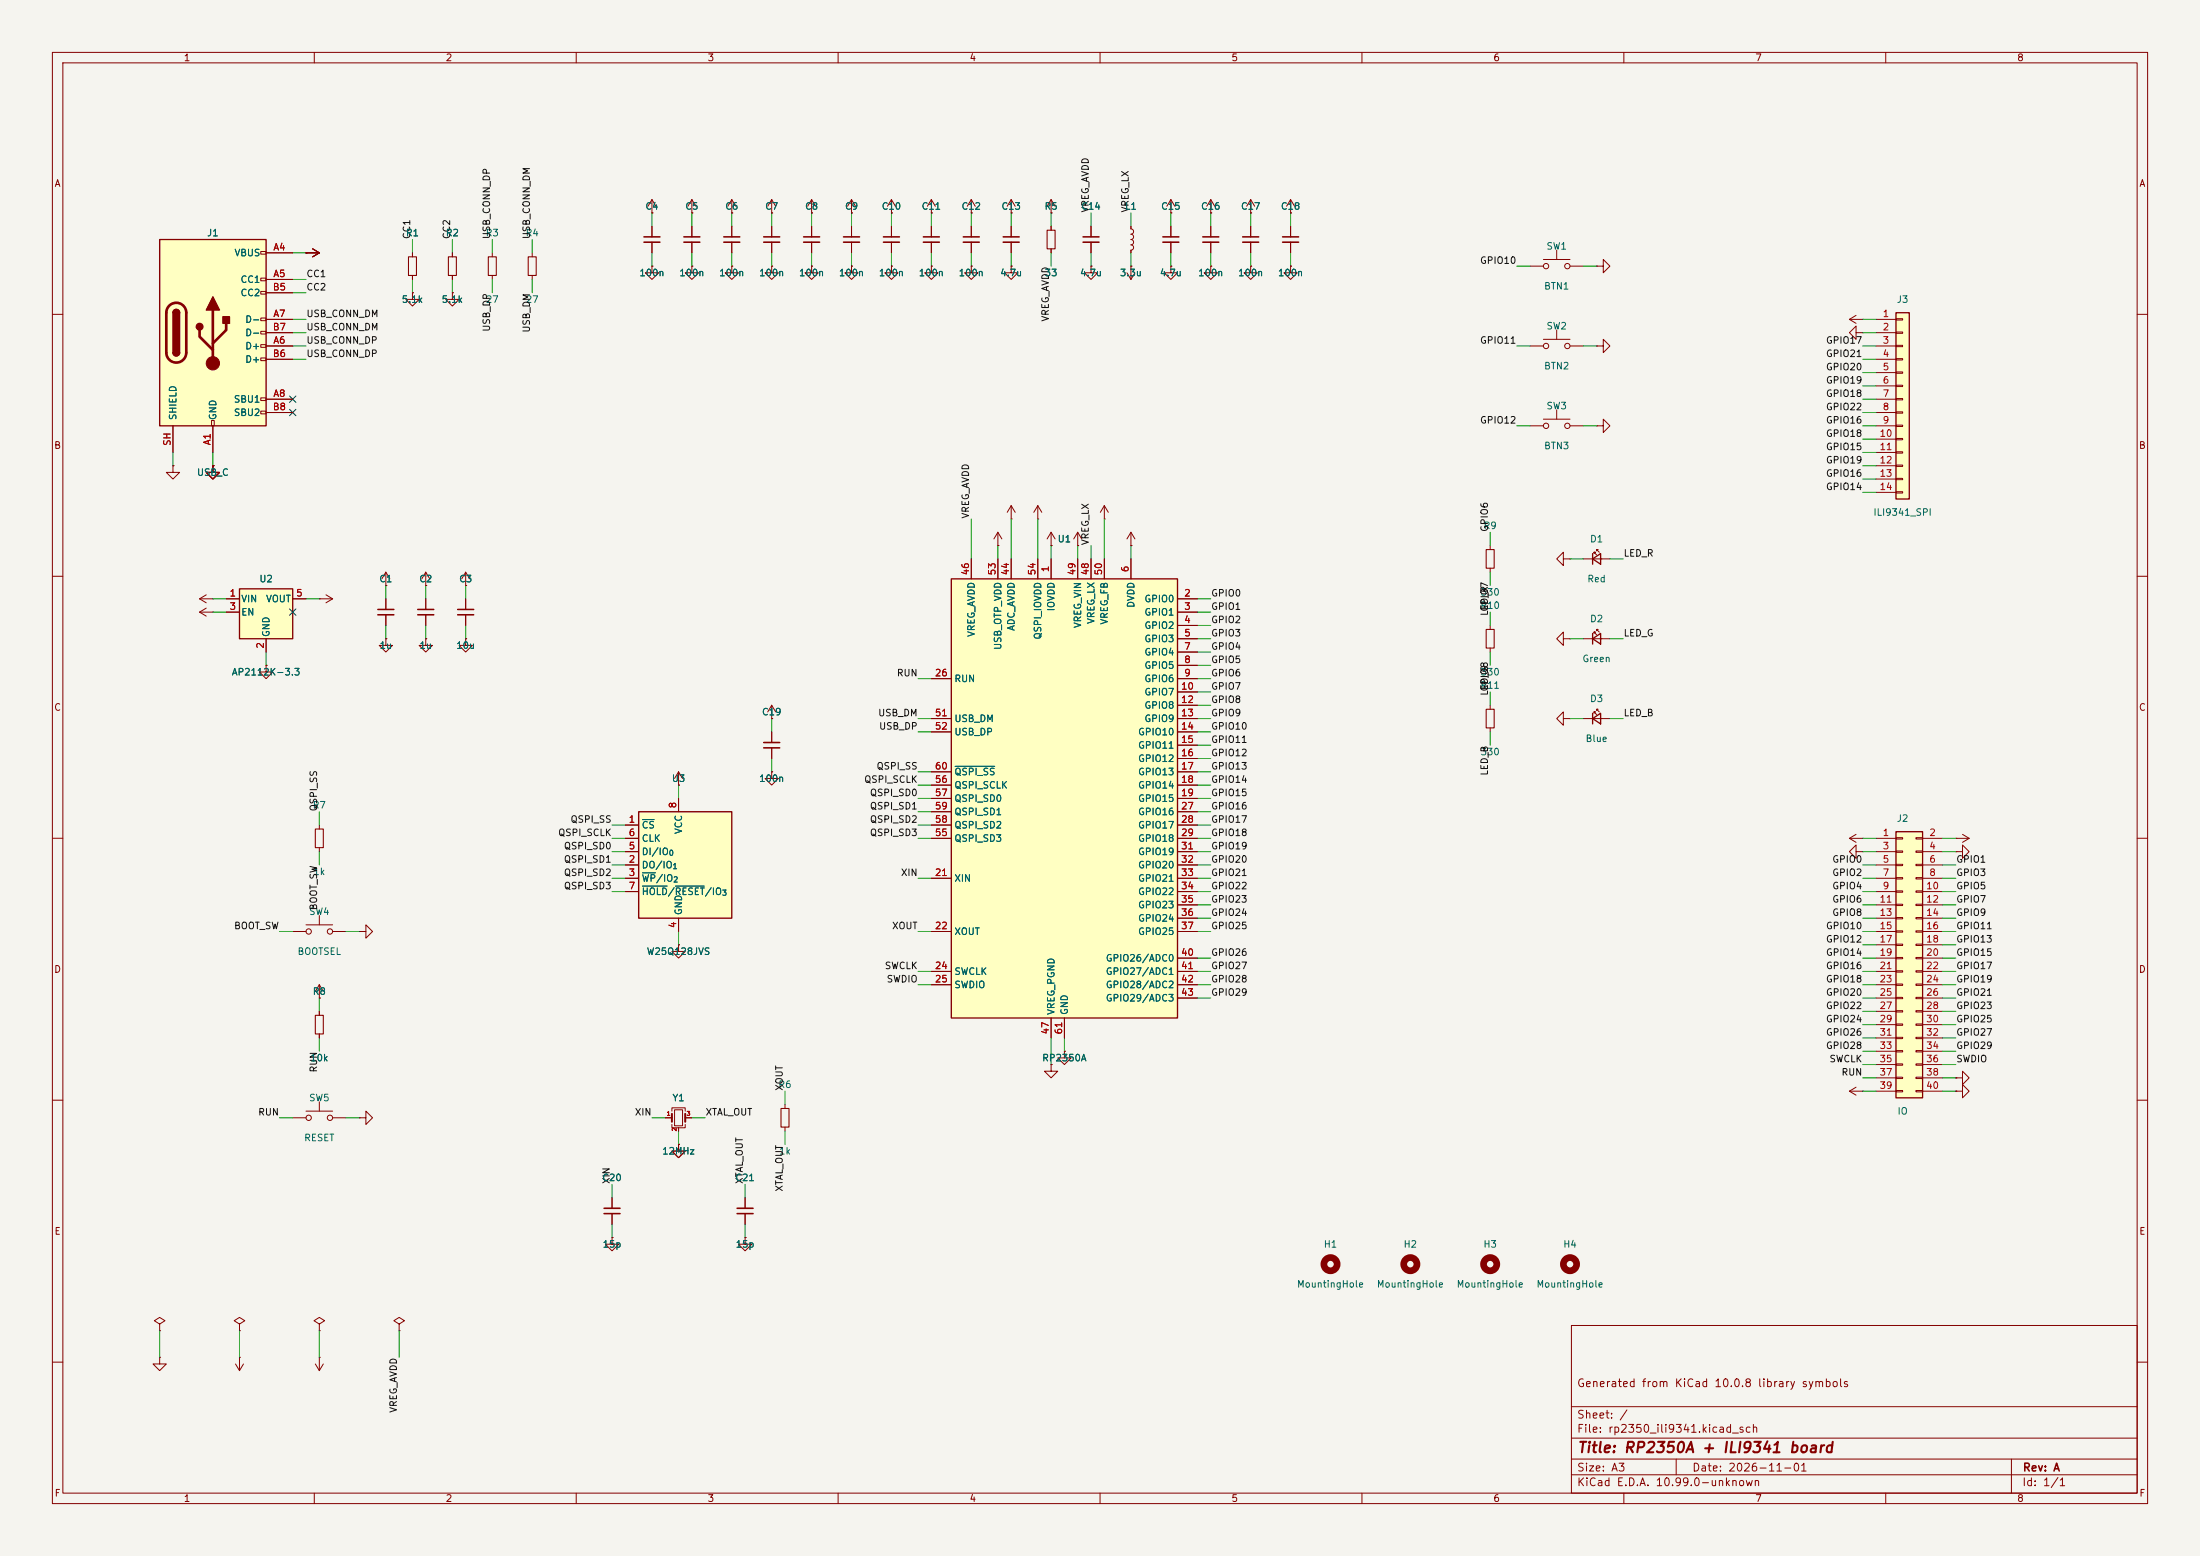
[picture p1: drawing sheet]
<svg xmlns="http://www.w3.org/2000/svg" width="420mm" height="297mm" viewBox="0 0 420 297" stroke-linecap="round" stroke-linejoin="round" font-family="sans-serif">
<path d="M0 0h420v297h-420z" fill="#f5f4ef" stroke="#f5f4ef" stroke-width=".19"/>
<g fill="none" stroke="#840000" stroke-width=".19">
<path d="M10 10h400v277h-400zM12 12h396v273h-396zM60 10v2M110 10v2M160 10v2M210 10v2M260 10v2M310 10v2M360 10v2M10 60h2M408 60h2M40.6 88.9v1.3h1.3l-1.3 1.2-1.2-1.2h1.2"/>
<path d="M40.6 88.9h.1M10 110h2M408 110h2M10 160h2M408 160h2M10 210h2M373.4 205.7h1.2v-1.2l1.3 1.2-1.3 1.3v-1.3M373.4 205.7h.1M373.4 208.3h1.2v-1.3l1.3 1.3-1.3 1.3v-1.3M373.4 208.3h.1M408 210h2M300 253h108v32h-108z"/>
<path d="M10 260h2M300 278.5h108M300 274.5h108M300 268.5h108M320 278.5v3M384 278.5v6.5M408 260h2M60 285v2M110 285v2M160 285v2M210 285v2M260 285v2"/>
<path d="M300 281.5h108M310 285v2M360 285v2"/>
</g>
<path d="M30.5 45.7h20.3v35.6h-20.3z" fill="#ffffc2"/>
<path d="M30.5 45.7h20.3v35.6h-20.3zM33 59.7a.64 .64 0 0 1 .7-.6 .64 .64 0 0 1 .6 .6M33 67.3a.64 .64 0 0 0 .7 .6 .64 .64 0 0 0 .6-.6" fill="none" stroke="#840000" stroke-width=".25"/>
<path d="M32.3 58.4a1.9 1.9 0 0 1 2.1-.5 1.9 1.9 0 0 1 1.2 1.8v7.6a1.91 1.91 0 0 1-1.9 1.9 1.91 1.91 0 0 1-2-1.9l.1-7.8 .1-.6zM40.6 59.2v10.1M38.1 63v1.3l2.5 2.5M43.2 61.7v1.3l-2.6 2.5" fill="none" stroke="#840000" stroke-width=".51"/>
<g fill="#840000" stroke="#840000" stroke-width=".25">
<path d="M33 59.7h1.3v7.6h-1.3z"/>
<path d="M33.2 59.2a.64 .64 0 0 1 .7-.1 .64 .64 0 0 1 .4 .6h-1.3z"/>
<path d="M33 67.3h1.3a.64 .64 0 0 1-.6 .6 .64 .64 0 0 1-.7-.6z"/>
<path d="M40.6 56.6l1.3 2.6h-2.5z"/>
<path d="M42.5 60.5h1.3v1.2h-1.3z"/>
<circle cx="38.1" cy="62.4" r=".63"/>
</g>
<g fill="none" stroke="#840000" stroke-width=".19">
<path d="M49.8 48h1v.5h-1zM49.8 53.1h1v.5h-1zM49.8 55.6h1v.5h-1zM50.8 48.3h5.1M50.8 53.3h5.1M50.8 55.9h5.1M58.4 48.3h.1M58.4 48.3h2.6M59.7 47.5l1.3 .8M61 48.3l-1.3 .7M78.7 55.9v1.3h1.3l-1.3 1.2-1.2-1.2h1.2M78.7 55.9h.1"/>
<path d="M78.7 48.3v.7M78.7 52.6v.7M177.8 50.8v1.3h1.3l-1.3 1.2-1.3-1.2h1.3M177.8 50.8h.1M215.9 43.2v.5l.4 .1 .1 .4-.1 .4-.4 .1 .4 .2 .1 .3-.1 .4-.4 .1 .4 .2 .1 .3-.1 .4-.4 .1 .4 .2 .1 .3-.1 .4-.4 .2v.5M223.5 50.8v1.3h1.3l-1.3 1.2-1.3-1.2h1.3M223.5 50.8h.1M49.8 60.7h1v.5h-1zM49.8 63.2h1v.6h-1zM49.8 65.8h1v.5h-1zM49.8 68.3h1v.5h-1zM49.8 75.9h1v.6h-1z"/>
<path d="M49.8 78.5h1v.5h-1zM50.8 66h5.1M50.8 61h5.1M50.8 76.2h5.1M50.8 68.6h5.1M50.8 63.5h5.1M50.8 78.7h5.1M33 88.9v1.3h1.3l-1.3 1.2-1.3-1.2h1.3M33 88.9h.1M33 81.3v5.1M40.4 80.3h.5v1h-.5zM40.6 88.9v1.3h1.3l-1.3 1.2-1.2-1.2h1.2"/>
<path d="M40.6 88.9h.1M40.6 81.3v5.1M38.1 114.3l1.3 .8M38.1 114.3h2.5M38.1 116.8l1.3 .8M38.1 116.8h2.5M39.4 113.5l-1.3 .8M39.4 116.1l-1.3 .7M40.6 114.3h.1M40.6 116.8h.1M73.7 111.8h.1M73.7 109.2l-.8 1.3"/>
<path d="M73.7 109.2l.7 1.3M73.7 109.2v2.6M73.7 114.3v2M73.7 117.3v2.1M81.3 111.8h.1M81.3 109.2l-.8 1.3M81.3 109.2l.7 1.3M81.3 109.2v2.6M81.3 114.3v2M81.3 117.3v2.1M73.7 121.9v1.3h1.2l-1.2 1.3-1.3-1.3h1.3M73.7 121.9h.1"/>
<path d="M81.3 121.9v1.3h1.2l-1.2 1.3-1.3-1.3h1.3M81.3 121.9h.1M61 157.5v.7M55.9 177.8h2.5M58.4 176.5h5.1M61 161.8v.8M61 174.8v1.7M63.5 177.8h2.5M68.6 177.8h1.2v-1.3l1.3 1.3-1.3 1.3v-1.3M68.6 177.8h.1M61 190.5h.1M61 188v2.5"/>
<path d="M61 193v.8M61 197.4v.7M61 188l-.8 1.2M61 188l.7 1.2M55.9 213.4h2.5M58.4 212.1h5.1M61 210.3v1.8M63.5 213.4h2.5M68.6 213.4h1.2v-1.3l1.3 1.3-1.3 1.2v-1.2M68.6 213.4h.1M30.5 252.7l1-.6-1-.6-1 .6 1 .6v1.3M30.5 254h.1"/>
<path d="M45.7 252.7l1-.6-1-.6-1 .6 1 .6v1.3M45.7 254h.1M61 259.1h.1M61 252.7l1-.6-1-.6-1.1 .6 1.1 .6v1.3M61 254h.1M61 259.1v2.5M76.2 252.7l1-.6-1-.6-1 .6 1 .6v1.3M76.2 254h.1M60.2 260.3l.8 1.3M61.7 260.3l-.7 1.3"/>
<circle cx="58.9" cy="177.8" r=".51"/>
<circle cx="63" cy="177.8" r=".51"/>
<circle cx="58.9" cy="213.4" r=".51"/>
<circle cx="63" cy="213.4" r=".51"/>
</g>
<circle cx="40.6" cy="69.3" r="1.27" fill="#840000" stroke="#840000" stroke-width=".19"/>
<path d="M72.1 116.3h3.1M72.1 117.3h3.1M79.8 116.3h3M79.8 117.3h3" fill="none" stroke="#840000" stroke-width=".3"/>
<path d="M78 49h1.5v3.6h-1.5zM60.2 158.2h1.5v3.6h-1.5zM60.2 193.8h1.5v3.6h-1.5z" fill="none" stroke="#840000" stroke-width=".2"/>
<path d="M45.7 112.4h10.2v9.5h-10.2z" fill="#ffffc2"/>
<path d="M45.7 112.4h10.2v9.5h-10.2z" fill="none" stroke="#840000" stroke-width=".25"/>
<path d="M43.2 114.3h2.5M43.2 116.8h2.5M55.9 114.3h2.5M50.8 121.9v2.6M142.2 228.6v2M142.2 231.6v2.1" fill="none" stroke="#840000" stroke-width=".19"/>
<path d="M140.7 230.6h3.1M140.7 231.6h3.1" fill="none" stroke="#840000" stroke-width=".3"/>
<path d="M121.9 154.9h17.8v20.4h-17.8z" fill="#ffffc2"/>
<path d="M121.9 154.9h17.8v20.4h-17.8z" fill="none" stroke="#840000" stroke-width=".25"/>
<g fill="none" stroke="#840000" stroke-width=".19">
<path d="M185.4 38.1v2.5M185.4 38.1l-.7 1.3M185.4 38.1l.8 1.3M193 38.1v2.5M193 38.1l-.7 1.3M193 38.1l.8 1.3M200.7 38.1v2.5M200.7 38.1l-.8 1.3M200.7 38.1l.7 1.3M223.5 38.1v2.5M223.5 38.1l-.7 1.3M223.5 38.1l.8 1.3"/>
<path d="M231.1 38.1v2.5M231.1 38.1l-.7 1.3M231.1 38.1l.8 1.3M238.8 38.1v2.5M238.8 38.1l-.8 1.3M238.8 38.1l.7 1.3M185.4 40.6h.1M185.4 50.8v1.3h1.3l-1.3 1.2-1.3-1.2h1.3M185.4 50.8h.1M185.4 43.2v2M185.4 46.2v2.1M193 50.8v1.3h1.3l-1.3 1.2-1.2-1.2h1.2"/>
<path d="M193 50.8h.1M193 40.6h.1M193 43.2v2M193 46.2v2.1M200.7 40.6h.1M200.7 43.2v.7M200.7 47.5v.8M208.3 50.8v1.3h1.2l-1.2 1.2-1.3-1.2h1.3M208.3 50.8h.1M208.3 43.2v2M208.3 46.2v2.1M215.1 52.1l.8 1.2"/>
<path d="M215.9 50.8h.1M215.9 50.8v2.5M216.7 52.1l-.8 1.2M223.5 40.6h.1M223.5 43.2v2M223.5 46.2v2.1M231.1 40.6h.1M231.1 50.8v1.3h1.3l-1.3 1.2-1.2-1.2h1.2M231.1 50.8h.1M231.1 43.2v2M231.1 46.2v2.1M238.8 50.8v1.3h1.2l-1.2 1.2-1.3-1.2h1.3"/>
<path d="M238.8 50.8h.1M238.8 40.6h.1M238.8 43.2v2M238.8 46.2v2.1M40.6 88.9v1.3h1.3l-1.3 1.2-1.2-1.2h1.2M40.6 88.9h.1M88.9 111.8h.1M88.9 109.2l-.8 1.3M88.9 109.2l.8 1.3M88.9 109.2v2.6M88.9 114.3v2M88.9 117.3v2.1"/>
<path d="M88.9 121.9v1.3h1.3l-1.3 1.3-1.3-1.3h1.3M88.9 121.9h.1M147.3 137.2h.1M147.3 134.6l-.7 1.3M147.3 134.6l.8 1.3M147.3 134.6v2.6M147.3 139.7v2M119.4 157.5h2.5M129.5 149.9h.1M129.5 147.3v2.6M129.5 152.4v2.5M129.5 147.3l-.7 1.3"/>
<path d="M129.5 147.3l.8 1.3M147.3 147.3v1.3h1.3l-1.3 1.3-1.3-1.3h1.3M147.3 147.3h.1M147.3 142.7v2.1M374.6 159.3l1.3 .7M119.4 165.1h2.5M119.4 167.6h2.5M119.4 162.6h2.5M119.4 160h2.5M119.4 170.2h2.5M129.5 175.3v2.5M373.4 162.6h1.2v-1.3l1.3 1.3-1.3 1.2v-1.2"/>
<path d="M373.4 162.6h.1M373.4 160h.1M373.4 160h2.5M375.9 160l-1.3 .8M129.5 180.3v1.3h1.3l-1.3 1.3-1.2-1.3h1.2M129.5 180.3h.1M353.1 208.3l1.2 .7M353.1 208.3h2.5M354.3 207.5l-1.2 .8M355.6 208.3h.1M116.8 236.2v1.3h1.3l-1.3 1.3-1.2-1.3h1.2M116.8 236.2h.1"/>
<path d="M116.8 228.6v2M116.8 231.6v2.1M30.5 259.1v1.2h1.2l-1.2 1.3-1.3-1.3h1.3M30.5 259.1h.1M45.7 259.1h.1M45.7 259.1v2.5M45 260.3l.7 1.3M46.5 260.3l-.8 1.3"/>
</g>
<path d="M122.7 156.4h2.2M122.7 166.6h2.4M122.7 169.1h4.7M128.9 169.1h5.5" fill="none" stroke="#006464" stroke-width=".19"/>
<g fill="none" stroke="#840000" stroke-width=".3">
<path d="M183.9 45.2h3M183.9 46.2h3M191.5 45.2h3.1M191.5 46.2h3.1M206.8 45.2h3M206.8 46.2h3M222 45.2h3M222 46.2h3M229.6 45.2h3.1M229.6 46.2h3.1M237.2 45.2h3.1M237.2 46.2h3.1"/>
<path d="M87.4 116.3h3M87.4 117.3h3M145.8 141.7h3M145.8 142.7h3M115.3 230.6h3.1M115.3 231.6h3.1"/>
</g>
<path d="M199.9 43.9h1.5v3.6h-1.5z" fill="none" stroke="#840000" stroke-width=".2"/>
<path d="M361.9 158.8h5.1v50.8h-5.1z" fill="#ffffc2"/>
<path d="M361.9 158.8h5.1v50.8h-5.1z" fill="none" stroke="#840000" stroke-width=".25"/>
<g fill="none" stroke="#840000" stroke-width=".19">
<path d="M124.5 38.1v2.5M124.5 38.1l-.8 1.3M124.5 38.1l.7 1.3M132.1 38.1v2.5M132.1 38.1l-.8 1.3M132.1 38.1l.7 1.3M139.7 38.1v2.5M139.7 38.1l-.8 1.3M139.7 38.1l.8 1.3M147.3 38.1v2.5M147.3 38.1l-.7 1.3M147.3 38.1l.8 1.3"/>
<path d="M154.9 38.1v2.5M154.9 38.1l-.7 1.3M154.9 38.1l.8 1.3M162.6 38.1v2.5M162.6 38.1l-.8 1.3M162.6 38.1l.7 1.3M170.2 38.1v2.5M170.2 38.1l-.8 1.3M170.2 38.1l.7 1.3M177.8 38.1v2.5M177.8 38.1l-.8 1.3M177.8 38.1l.8 1.3"/>
<path d="M246.4 38.1v2.5M246.4 38.1l-.8 1.3M246.4 38.1l.7 1.3M86.4 55.9v1.3h1.2l-1.2 1.2-1.3-1.2h1.3M86.4 55.9h.1M86.4 48.3v.7M86.4 52.6v.7M94 48.3v.7M94 52.6v.7M101.6 48.3v.7M101.6 52.6v.7M124.5 40.6h.1"/>
<path d="M124.5 50.8v1.3h1.2l-1.2 1.2-1.3-1.2h1.3M124.5 50.8h.1M124.5 43.2v2M124.5 46.2v2.1M132.1 50.8v1.3h1.2l-1.2 1.2-1.3-1.2h1.3M132.1 50.8h.1M132.1 40.6h.1M132.1 43.2v2M132.1 46.2v2.1M139.7 40.6h.1M139.7 50.8v1.3h1.3l-1.3 1.2-1.3-1.2h1.3M139.7 50.8h.1"/>
<path d="M139.7 43.2v2M139.7 46.2v2.1M147.3 50.8v1.3h1.3l-1.3 1.2-1.3-1.2h1.3M147.3 50.8h.1M147.3 40.6h.1M147.3 43.2v2M147.3 46.2v2.1M154.9 40.6h.1M154.9 50.8v1.3h1.3l-1.3 1.2-1.2-1.2h1.2M154.9 50.8h.1M154.9 43.2v2M154.9 46.2v2.1"/>
<path d="M162.6 50.8v1.3h1.2l-1.2 1.2-1.3-1.2h1.3M162.6 50.8h.1M162.6 40.6h.1M162.6 43.2v2M162.6 46.2v2.1M170.2 40.6h.1M170.2 50.8v1.3h1.2l-1.2 1.2-1.3-1.2h1.3M170.2 50.8h.1M170.2 43.2v2M170.2 46.2v2.1M177.8 40.6h.1M177.8 43.2v2"/>
<path d="M177.8 46.2v2.1M246.4 40.6h.1M246.4 50.8v1.3h1.2l-1.2 1.2-1.3-1.2h1.3M246.4 50.8h.1M246.4 43.2v2M246.4 46.2v2.1M292.1 50.8h2.5M294.6 49.5h5.1M297.2 47.8v1.7M299.7 50.8h2.6M353.1 61l1.2 .7M353.1 61h2.5"/>
<path d="M354.3 63.5v-1.3l-1.2 1.3 1.2 1.3v-1.3h1.3M354.3 60.2l-1.2 .8M355.6 63.5h.1M355.6 61h.1M61 114.3h.1M61 114.3h2.5M62.2 113.5l1.3 .8M63.5 114.3l-1.3 .8M205.7 104.1h.1M205.7 101.6l-.7 1.3M205.7 101.6l.8 1.3M205.7 101.6v2.5"/>
<path d="M50.8 127v1.3h1.3l-1.3 1.2-1.3-1.2h1.3M50.8 127h.1M354.3 159.3l-1.2 .7M361.9 159.9h1.3v.2h-1.3zM365.8 159.9h1.2v.2h-1.2zM353.1 160h2.5M353.1 160l1.2 .8M354.3 162.6v-1.3l-1.2 1.3 1.2 1.2v-1.2h1.3M355.6 160h.1M355.6 162.6h.1M358.1 160h3.8M358.1 162.6h3.8"/>
<path d="M358.1 165.1h3.8M358.1 167.6h3.8M358.1 170.2h3.8M358.1 172.7h3.8M358.1 175.3h3.8M358.1 177.8h3.8M361.9 162.4h1.3v.3h-1.3zM361.9 165h1.3v.2h-1.3zM361.9 167.5h1.3v.3h-1.3zM361.9 170.1h1.3v.2h-1.3zM361.9 172.6h1.3v.2h-1.3zM361.9 175.1h1.3v.3h-1.3z"/>
<path d="M361.9 177.7h1.3v.2h-1.3zM365.8 162.4h1.2v.3h-1.2zM365.8 165h1.2v.2h-1.2zM365.8 167.5h1.2v.3h-1.2zM365.8 170.1h1.2v.2h-1.2zM365.8 172.6h1.2v.2h-1.2zM365.8 175.1h1.2v.3h-1.2zM365.8 177.7h1.2v.2h-1.2zM367 160h3.8M367 162.6h3.8M367 165.1h3.8M367 167.6h3.8"/>
<path d="M367 170.2h3.8M367 172.7h3.8M367 175.3h3.8M367 177.8h3.8M358.1 180.3h3.8M358.1 182.9h3.8M358.1 185.4h3.8M358.1 188h3.8M358.1 190.5h3.8M358.1 193h3.8M358.1 195.6h3.8M358.1 198.1h3.8"/>
<path d="M361.9 180.2h1.3v.3h-1.3zM361.9 182.8h1.3v.2h-1.3zM361.9 185.3h1.3v.2h-1.3zM361.9 187.8h1.3v.3h-1.3zM361.9 190.4h1.3v.2h-1.3zM361.9 192.9h1.3v.3h-1.3zM361.9 195.5h1.3v.2h-1.3zM361.9 198h1.3v.2h-1.3zM365.8 180.2h1.2v.3h-1.2zM365.8 182.8h1.2v.2h-1.2zM365.8 185.3h1.2v.2h-1.2zM365.8 187.8h1.2v.3h-1.2z"/>
<path d="M365.8 190.4h1.2v.2h-1.2zM365.8 192.9h1.2v.3h-1.2zM365.8 195.5h1.2v.2h-1.2zM365.8 198h1.2v.2h-1.2zM367 180.3h3.8M367 182.9h3.8M367 185.4h3.8M367 188h3.8M367 190.5h3.8M367 193h3.8M367 195.6h3.8M367 198.1h3.8"/>
<path d="M127 213.4h1.3M128.3 212.1v-.6h2.5v.6M128.3 214.6v.7h2.5v-.7M128.8 211.8h1.5v3.1h-1.5zM129.5 218.4v1.3h1.3l-1.3 1.3-1.2-1.3h1.2M129.5 218.4h.1M129.5 215.3v.6M130.8 213.4h1.3M149.9 210.8v.8M149.9 215.1v.8M358.1 200.7h3.8M358.1 203.2h3.8"/>
<path d="M358.1 205.7h3.8M358.1 208.3h3.8M361.9 200.5h1.3v.3h-1.3zM361.9 203.1h1.3v.2h-1.3zM361.9 205.6h1.3v.3h-1.3zM361.9 208.2h1.3v.2h-1.3zM365.8 200.5h1.2v.3h-1.2zM365.8 203.1h1.2v.2h-1.2zM365.8 205.6h1.2v.3h-1.2zM365.8 208.2h1.2v.2h-1.2zM367 200.7h3.8M367 203.2h3.8"/>
<path d="M367 205.7h3.8M367 208.3h3.8"/>
<circle cx="295.1" cy="50.8" r=".51"/>
<circle cx="299.2" cy="50.8" r=".51"/>
</g>
<g fill="none" stroke="#840000" stroke-width=".3">
<path d="M122.9 45.2h3.1M122.9 46.2h3.1M130.6 45.2h3M130.6 46.2h3M138.2 45.2h3M138.2 46.2h3M145.8 45.2h3M145.8 46.2h3M153.4 45.2h3.1M153.4 46.2h3.1M161 45.2h3.1M161 46.2h3.1"/>
<path d="M168.7 45.2h3M168.7 46.2h3M176.3 45.2h3M176.3 46.2h3M244.9 45.2h3M244.9 46.2h3"/>
</g>
<path d="M85.6 49h1.5v3.6h-1.5zM93.2 49h1.5v3.6h-1.5zM100.8 49h1.6v3.6h-1.6zM149.1 211.6h1.5v3.5h-1.5z" fill="none" stroke="#840000" stroke-width=".2"/>
<path d="M128.3 212.6v1.5M130.8 212.6v1.5" fill="none" stroke="#840000" stroke-width=".38"/>
<circle cx="299.7" cy="241.3" r="1.27" fill="none" stroke="#840000" stroke-width="1.3"/>
<path d="M361.9 59.7h2.6v35.6h-2.6z" fill="#ffffc2"/>
<path d="M361.9 59.7h2.6v35.6h-2.6zM304 106.7l1.6-1v2zM304 105.7v2M304 137.2l1.6-1.1v2.1zM304 121.9l1.6-1v2zM304 120.9v2M304 136.1v2.1" fill="none" stroke="#840000" stroke-width=".25"/>
<g fill="none" stroke="#840000" stroke-width=".19">
<path d="M292.1 66h2.5M294.6 64.8h5.1M297.2 63v1.8M299.7 66h2.6M358.1 61h3.8M358.1 63.5h3.8M358.1 66h3.8M358.1 68.6h3.8M358.1 71.1h3.8M358.1 73.7h3.8M358.1 76.2h3.8M358.1 78.7h3.8"/>
<path d="M361.9 60.8h1.3v.3h-1.3zM361.9 63.4h1.3v.2h-1.3zM361.9 65.9h1.3v.3h-1.3zM361.9 68.5h1.3v.2h-1.3zM361.9 71h1.3v.2h-1.3zM361.9 73.5h1.3v.3h-1.3zM361.9 76.1h1.3v.2h-1.3zM361.9 78.6h1.3v.3h-1.3zM193 99.1h.1M193 96.5l-.7 1.3M193 96.5l.8 1.3M193 96.5v2.6"/>
<path d="M198.1 99.1h.1M198.1 96.5l-.7 1.3M198.1 96.5l.8 1.3M198.1 96.5v2.6M210.8 99.1h.1M210.8 96.5l-.7 1.3M210.8 96.5l.8 1.3M210.8 96.5v2.6M304.8 81.3h1.3v-1.3l1.2 1.3-1.2 1.3v-1.3M304.8 81.3h.1M358.1 81.3h3.8M358.1 83.8h3.8"/>
<path d="M358.1 86.4h3.8M358.1 88.9h3.8M358.1 91.4h3.8M358.1 94h3.8M361.9 81.2h1.3v.2h-1.3zM361.9 83.7h1.3v.2h-1.3zM361.9 86.2h1.3v.3h-1.3zM361.9 88.8h1.3v.2h-1.3zM361.9 91.3h1.3v.3h-1.3zM361.9 93.9h1.3v.2h-1.3zM200.7 104.1h.1M200.7 101.6l-.8 1.3"/>
<path d="M200.7 101.6l.7 1.3M200.7 101.6v2.5M298.4 106.7v-1.3l-1.2 1.3 1.2 1.3v-1.3h1.3M299.7 106.7h.1M302.3 106.7h5M304.3 105.7v-.3h.2h-.2l.5 .5M304.8 105.2v-.3h.3h-.3l.5 .5M298.4 137.2v-1.3l-1.2 1.3 1.2 1.2v-1.2h1.3M298.4 121.9v-1.2l-1.2 1.2 1.2 1.3v-1.3h1.3M299.7 137.2h.1M299.7 121.9h.1M302.3 137.2h5"/>
<path d="M302.3 121.9h5M304.3 136.1v-.2h.2h-.2l.5 .5M304.3 120.9v-.2h.2h-.2l.5 .5M304.8 135.6v-.2h.3h-.3l.5 .5M304.8 120.4v-.3h.3h-.3l.5 .6M200.7 203.2v1.3h1.2l-1.2 1.2-1.3-1.2h1.3M200.7 203.2h.1M203.2 200.7v1.2h1.3l-1.3 1.3-1.3-1.3h1.3M203.2 200.7h.1"/>
<circle cx="295.1" cy="66" r=".51"/>
<circle cx="299.2" cy="66" r=".51"/>
</g>
<g fill="none" stroke="#840000" stroke-width="1.3">
<circle cx="254" cy="241.3" r="1.27"/>
<circle cx="269.2" cy="241.3" r="1.27"/>
<circle cx="284.5" cy="241.3" r="1.27"/>
</g>
<path d="M181.6 110.5h43.2v83.8h-43.2z" fill="#ffffc2"/>
<path d="M181.6 110.5h43.2v83.8h-43.2z" fill="none" stroke="#840000" stroke-width=".25"/>
<g fill="none" stroke="#840000" stroke-width=".19">
<path d="M50.8 48.3h5.1M50.8 53.3h5.1M50.8 55.9h5.1M58.4 48.3h.1M78.7 55.9h.1M78.7 48.3v.7M78.7 52.6v.7M86.4 55.9h.1M86.4 48.3v.7M86.4 52.6v.7M124.5 50.8h.1M124.5 40.6h.1"/>
<path d="M124.5 43.2v2M124.5 46.2v2.1M132.1 40.6h.1M132.1 50.8h.1M132.1 43.2v2M132.1 46.2v2.1M139.7 50.8h.1M139.7 40.6h.1M139.7 43.2v2M139.7 46.2v2.1M147.3 40.6h.1M147.3 50.8h.1"/>
<path d="M147.3 43.2v2M147.3 46.2v2.1M154.9 50.8h.1M154.9 40.6h.1M154.9 43.2v2M154.9 46.2v2.1M162.6 40.6h.1M162.6 50.8h.1M162.6 43.2v2M162.6 46.2v2.1M170.2 50.8h.1M170.2 40.6h.1"/>
<path d="M170.2 43.2v2M170.2 46.2v2.1M177.8 40.6h.1M177.8 50.8h.1M177.8 43.2v2M177.8 46.2v2.1M185.4 50.8h.1M185.4 40.6h.1M185.4 43.2v2M185.4 46.2v2.1M193 40.6h.1M193 50.8h.1"/>
<path d="M193 43.2v2M193 46.2v2.1M200.7 40.6h.1M200.7 43.2v.7M200.7 47.5v.8M208.3 50.8h.1M208.3 43.2v2M208.3 46.2v2.1M215.9 50.8h.1M215.9 43.2v.5M215.9 47.8v.5M223.5 40.6h.1"/>
<path d="M223.5 50.8h.1M223.5 43.2v2M223.5 46.2v2.1M231.1 50.8h.1M231.1 40.6h.1M231.1 43.2v2M231.1 46.2v2.1M238.8 40.6h.1M238.8 50.8h.1M238.8 43.2v2M238.8 46.2v2.1M246.4 40.6h.1"/>
<path d="M246.4 50.8h.1M246.4 43.2v2M246.4 46.2v2.1M304.8 50.8h1.3v-1.3l1.2 1.3-1.2 1.3v-1.3M304.8 50.8h.1M50.8 66h5.1M50.8 61h5.1M50.8 76.2h5.1M50.8 68.6h5.1M50.8 63.5h5.1M50.8 78.7h5.1M297.2 78.2v1.8"/>
<path d="M304.8 66h1.3v-1.2l1.2 1.2-1.2 1.3v-1.3M304.8 66h.1M33 88.9h.1M33 81.3v5.1M40.6 88.9h.1M40.6 81.3v5.1M292.1 81.3h2.5M294.6 80h5.1M299.7 81.3h2.6M43.2 114.3h2.5M43.2 116.8h2.5M55.9 114.3h2.5"/>
<path d="M73.7 111.8h.1M73.7 114.3v2M73.7 117.3v2.1M81.3 111.8h.1M81.3 114.3v2M81.3 117.3v2.1M88.9 111.8h.1M88.9 114.3v2M88.9 117.3v2.1M185.4 106.7v3.8M190.5 104.1h.1M190.5 101.6v2.5"/>
<path d="M190.5 106.7v3.8M190.5 101.6l-.8 1.3M190.5 101.6l.8 1.3M193 106.7v3.8M198.1 106.7v3.8M200.7 104.1h.1M200.7 106.7v3.8M205.7 104.1h.1M205.7 106.7v3.8M208.3 106.7v3.8M210.8 106.7v3.8M215.9 104.1h.1"/>
<path d="M215.9 101.6v2.5M215.9 106.7v3.8M215.9 101.6l-.8 1.3M215.9 101.6l.8 1.3M224.8 114.3h3.8M224.8 116.8h3.8M224.8 119.4h3.8M284.5 104.1v.8M284.5 108.5v.7M284.5 119.4v.7M50.8 127h.1M50.8 121.9v2.6"/>
<path d="M73.7 121.9h.1M81.3 121.9h.1M88.9 121.9h.1M147.3 137.2h.1M147.3 139.7v2M177.8 129.5h3.8M177.8 137.2h3.8M177.8 139.7h3.8M224.8 121.9h3.8M224.8 124.5h3.8M224.8 127h3.8M224.8 129.5h3.8"/>
<path d="M224.8 132.1h3.8M224.8 134.6h3.8M224.8 137.2h3.8M224.8 139.7h3.8M284.5 123.7v.8M284.5 134.6v.8M284.5 138.9v.8M119.4 157.5h2.5M129.5 149.9h.1M129.5 152.4v2.5M147.3 147.3h.1M147.3 142.7v2.1"/>
<path d="M177.8 147.3h3.8M177.8 149.9h3.8M177.8 152.4h3.8M177.8 154.9h3.8M177.8 157.5h3.8M224.8 142.2h3.8M224.8 144.8h3.8M224.8 147.3h3.8M224.8 149.9h3.8M224.8 152.4h3.8M224.8 154.9h3.8M224.8 157.5h3.8"/>
<path d="M119.4 167.6h2.5M119.4 160h2.5M119.4 162.6h2.5M119.4 165.1h2.5M119.4 170.2h2.5M129.5 175.3v2.5M177.8 167.6h3.8M177.8 177.8h3.8M177.8 160h3.8M224.8 167.6h3.8M224.8 177.8h3.8M224.8 160h3.8"/>
<path d="M224.8 162.6h3.8M224.8 165.1h3.8M224.8 170.2h3.8M224.8 172.7h3.8M224.8 175.3h3.8M61 190.5h.1M61 193v.8M61 197.4v.7M129.5 180.3h.1M177.8 185.4h3.8M177.8 188h3.8M200.7 194.3v3.8"/>
<path d="M203.2 194.3v3.8M224.8 185.4h3.8M224.8 188h3.8M224.8 182.9h3.8M224.8 190.5h3.8M127 213.4h1.3M129.5 218.4h.1M129.5 215.3v.6M130.8 213.4h1.3M200.7 203.2h.1M203.2 200.7h.1M373.4 205.7h.1"/>
<path d="M373.4 208.3h.1M116.8 236.2h.1M116.8 228.6v2M116.8 231.6v2.1M142.2 236.2v1.3h1.3l-1.3 1.3-1.2-1.3h1.2M142.2 236.2h.1M142.2 228.6v2M142.2 231.6v2.1"/>
<circle cx="295.1" cy="81.3" r=".51"/>
<circle cx="299.2" cy="81.3" r=".51"/>
</g>
<path d="M122.7 156.4h2.2M182.3 146.3h7.6M122.7 166.6h2.4M122.7 169.1h4.7M128.9 169.1h5.5" fill="none" stroke="#006464" stroke-width=".19"/>
<path d="M283.7 104.9h1.5v3.6h-1.5zM283.7 120.1h1.5v3.6h-1.5zM283.7 135.4h1.5v3.5h-1.5z" fill="none" stroke="#840000" stroke-width=".2"/>
<g fill="none" stroke="#009600" stroke-width=".19">
<path d="M55.9 55.9h2.5M55.9 48.3h2.5M55.9 53.3h2.5M78.7 45.7v2.6M78.7 53.3v2.6M86.4 45.7v2.6M86.4 53.3v2.6M94 45.7v2.6M94 53.3v2.6M101.6 45.7v2.6M101.6 53.3v2.6M124.5 40.6v2.6"/>
<path d="M124.5 48.3v2.5M132.1 40.6v2.6M132.1 48.3v2.5M139.7 40.6v2.6M139.7 48.3v2.5M147.3 40.6v2.6M147.3 48.3v2.5M154.9 40.6v2.6M154.9 48.3v2.5M162.6 40.6v2.6M162.6 48.3v2.5M170.2 40.6v2.6"/>
<path d="M170.2 48.3v2.5M177.8 40.6v2.6M177.8 48.3v2.5M185.4 40.6v2.6M185.4 48.3v2.5M193 40.6v2.6M193 48.3v2.5M200.7 40.6v2.6M200.7 48.3v2.5M208.3 40.6v2.6M208.3 48.3v2.5M215.9 40.6v2.6"/>
<path d="M215.9 48.3v2.5M223.5 40.6v2.6M223.5 48.3v2.5M231.1 40.6v2.6M231.1 48.3v2.5M238.8 40.6v2.6M238.8 48.3v2.5M246.4 40.6v2.6M246.4 48.3v2.5M289.6 50.8h2.5M302.3 50.8h2.5M55.9 66h2.5"/>
<path d="M55.9 61h2.5M55.9 63.5h2.5M55.9 68.6h2.5M289.6 66h2.5M302.3 66h2.5M355.6 66h2.5M355.6 61h2.5M355.6 63.5h2.5M355.6 68.6h2.5M355.6 73.7h2.5M355.6 76.2h2.5M355.6 78.7h2.5"/>
<path d="M355.6 71.1h2.5M33 86.4v2.5M40.6 86.4v2.5M185.4 99.1v7.6M193 99.1v7.6M198.1 99.1v7.6M210.8 99.1v7.6M289.6 81.3h2.5M302.3 81.3h2.5M355.6 81.3h2.5M355.6 83.8h2.5M355.6 86.4h2.5"/>
<path d="M355.6 88.9h2.5M355.6 91.4h2.5M355.6 94h2.5M40.6 116.8h2.6M40.6 114.3h2.6M58.4 114.3h2.6M73.7 111.8v2.5M73.7 119.4v2.5M81.3 111.8v2.5M81.3 119.4v2.5M88.9 111.8v2.5M88.9 119.4v2.5"/>
<path d="M190.5 104.1v2.6M200.7 104.1v2.6M205.7 104.1v2.6M208.3 104.1v2.6M215.9 104.1v2.6M228.6 119.4h2.5M228.6 116.8h2.5M228.6 114.3h2.5M284.5 101.6v2.5M284.5 109.2v2.6M284.5 116.8v2.6M299.7 106.7h2.6"/>
<path d="M307.3 106.7h2.6M50.8 124.5v2.5M147.3 137.2v2.5M175.3 139.7h2.5M175.3 129.5h2.5M175.3 137.2h2.5M228.6 139.7h2.5M228.6 129.5h2.5M228.6 121.9h2.5M228.6 137.2h2.5M228.6 127h2.5M228.6 124.5h2.5"/>
<path d="M228.6 134.6h2.5M228.6 132.1h2.5M284.5 124.5v2.5M284.5 132.1v2.5M284.5 139.7v2.5M299.7 121.9h2.6M299.7 137.2h2.6M307.3 121.9h2.6M307.3 137.2h2.6M61 154.9v2.6M116.8 157.5h2.6M129.5 149.9v2.5"/>
<path d="M147.3 144.8v2.5M175.3 147.3h2.5M175.3 157.5h2.5M175.3 149.9h2.5M175.3 152.4h2.5M175.3 154.9h2.5M228.6 147.3h2.5M228.6 157.5h2.5M228.6 149.9h2.5M228.6 152.4h2.5M228.6 154.9h2.5M228.6 144.8h2.5"/>
<path d="M228.6 142.2h2.5M53.3 177.8h2.6M61 162.6v2.5M66 177.8h2.6M116.8 160h2.6M116.8 162.6h2.6M116.8 165.1h2.6M116.8 167.6h2.6M116.8 170.2h2.6M129.5 177.8v2.5M175.3 160h2.5M175.3 167.6h2.5"/>
<path d="M175.3 177.8h2.5M228.6 160h2.5M228.6 162.6h2.5M228.6 165.1h2.5M228.6 167.6h2.5M228.6 170.2h2.5M228.6 177.8h2.5M228.6 175.3h2.5M228.6 172.7h2.5M355.6 160h2.5M355.6 162.6h2.5M355.6 165.1h2.5"/>
<path d="M355.6 167.6h2.5M355.6 170.2h2.5M355.6 177.8h2.5M355.6 175.3h2.5M355.6 172.7h2.5M370.8 160h2.6M370.8 162.6h2.6M370.8 165.1h2.6M370.8 167.6h2.6M370.8 170.2h2.6M370.8 177.8h2.6M370.8 175.3h2.6"/>
<path d="M370.8 172.7h2.6M61 190.5v2.5M61 198.1v2.6M175.3 185.4h2.5M175.3 188h2.5M200.7 198.1v5.1M203.2 198.1v2.6M228.6 185.4h2.5M228.6 188h2.5M228.6 190.5h2.5M228.6 182.9h2.5M355.6 185.4h2.5"/>
<path d="M355.6 188h2.5M355.6 190.5h2.5M355.6 182.9h2.5M355.6 180.3h2.5M355.6 193h2.5M355.6 195.6h2.5M355.6 198.1h2.5M370.8 185.4h2.6M370.8 188h2.6M370.8 190.5h2.6M370.8 182.9h2.6M370.8 180.3h2.6"/>
<path d="M370.8 193h2.6M370.8 195.6h2.6M370.8 198.1h2.6M53.3 213.4h2.6M66 213.4h2.6M124.5 213.4h2.5M129.5 215.9v2.5M132.1 213.4h2.5M149.9 208.3v2.5M149.9 215.9v2.5M355.6 205.7h2.5M355.6 208.3h2.5"/>
<path d="M355.6 200.7h2.5M355.6 203.2h2.5M370.8 205.7h2.6M370.8 208.3h2.6M370.8 200.7h2.6M370.8 203.2h2.6M116.8 226.1v2.5M116.8 233.7v2.5M142.2 226.1v2.5M142.2 233.7v2.5M30.5 254v5.1M45.7 254v5.1"/>
<path d="M61 254v5.1M76.2 254v5.1"/>
</g>
<path d="M55.3 75.6l1.2 1.2M55.3 78.1l1.2 1.2M56.5 75.6l-1.2 1.2M56.5 78.1l-1.2 1.2M55.3 116.2l1.2 1.2M56.5 116.2l-1.2 1.2" fill="none" stroke="#000084" stroke-width=".19"/>
<text font-size="2" fill="#840000" x="301" y="277.8">Title: RP2350A + ILI9341 board</text>
<g font-size="1.5" fill="#840000">
<text x="300.9" y="265.1">Generated from KiCad 10.0.8 library symbols</text>
<text x="300.9" y="273.8">File: rp2350_ili9341.kicad_sch</text>
<text x="300.9" y="271.1">Sheet: /</text>
<text x="300.9" y="281.2">Size: A3</text>
<text x="322.9" y="281.2">Date: 2026-11-01</text>
<text x="386" y="281.2">Rev: A</text>
<text x="300.9" y="284">KiCad E.D.A. 10.99.0-unknown</text>
<text x="385.9" y="284">Id: 1/1</text>
</g>
<g font-size="1.3" fill="#840000">
<text x="35" y="12">1</text>
<text x="85" y="12">2</text>
<text x="135" y="12">3</text>
<text x="185" y="12">4</text>
<text x="235" y="12">5</text>
<text x="285" y="12">6</text>
<text x="335" y="12">7</text>
<text x="385" y="12">8</text>
<text x="10.3" y="36">A</text>
<text x="408.3" y="36">A</text>
<text x="10.2" y="86">B</text>
<text x="408.2" y="86">B</text>
<text x="10.2" y="136">C</text>
<text x="408.2" y="136">C</text>
<text x="10.2" y="186">D</text>
<text x="408.2" y="186">D</text>
<text x="10.3" y="236">E</text>
<text x="408.3" y="236">E</text>
<text x="10.3" y="286">F</text>
<text x="35" y="287">1</text>
<text x="85" y="287">2</text>
<text x="135" y="287">3</text>
<text x="185" y="287">4</text>
<text x="235" y="287">5</text>
<text x="285" y="287">6</text>
<text x="335" y="287">7</text>
<text x="385" y="287">8</text>
<text x="408.3" y="286">F</text>
</g>
<g font-size="1.3" fill="#006464">
<text x="123.1" y="40.3">C4</text>
<text x="130.7" y="40.3">C5</text>
<text x="138.3" y="40.3">C6</text>
<text x="146" y="40.3">C7</text>
<text x="153.6" y="40.3">C8</text>
<text x="161.2" y="40.3">C9</text>
<text x="168.2" y="40.3">C10</text>
<text x="175.8" y="40.3">C11</text>
<text x="183.4" y="40.3">C12</text>
<text x="191.1" y="40.3">C13</text>
<text x="199.3" y="40.3">R5</text>
<text x="206.3" y="40.3">C14</text>
<text x="214.7" y="40.3">L1</text>
<text x="221.5" y="40.3">C15</text>
<text x="229.2" y="40.3">C16</text>
<text x="236.8" y="40.3">C17</text>
<text x="244.4" y="40.3">C18</text>
<text x="39.4" y="45.4">J1</text>
<text x="77.4" y="45.4">R1</text>
<text x="85" y="45.4">R2</text>
<text x="92.6" y="45.4">R3</text>
<text x="100.2" y="45.4">R4</text>
<text x="295.1" y="48">SW1</text>
<text x="44.7" y="49.2">VBUS</text>
<text x="121.9" y="53">100n</text>
<text x="129.6" y="53">100n</text>
<text x="137.2" y="53">100n</text>
<text x="144.8" y="53">100n</text>
<text x="152.4" y="53">100n</text>
<text x="160" y="53">100n</text>
<text x="167.7" y="53">100n</text>
<text x="175.3" y="53">100n</text>
<text x="182.9" y="53">100n</text>
<text x="190.8" y="53">4.7u</text>
<text x="199.3" y="53">33</text>
<text x="206.1" y="53">4.7u</text>
<text x="213.7" y="53">3.3u</text>
<text x="221.3" y="53">4.7u</text>
<text x="228.6" y="53">100n</text>
<text x="236.2" y="53">100n</text>
<text x="243.9" y="53">100n</text>
<text x="45.8" y="54.3">CC1</text>
<text x="45.8" y="56.8">CC2</text>
<text x="76.6" y="58.1">5.1k</text>
<text x="84.2" y="58.1">5.1k</text>
<text x="92.6" y="58.1">27</text>
<text x="100.3" y="58.1">27</text>
<text x="294.7" y="55.6">BTN1</text>
<text x="362" y="58.1">J3</text>
<text x="46.7" y="61.9">D-</text>
<text x="46.7" y="64.5">D-</text>
<text x="295.1" y="63.2">SW2</text>
<text x="46.7" y="67">D+</text>
<text x="46.7" y="69.5">D+</text>
<text x="294.7" y="70.8">BTN2</text>
<text x="44.5" y="77.2">SBU1</text>
<text x="34" y="80.3" transform="rotate(-90 34 80.3)">SHIELD</text>
<text x="41.6" y="80.3" transform="rotate(-90 41.6 80.3)">GND</text>
<text x="44.5" y="79.7">SBU2</text>
<text x="295.1" y="78.4">SW3</text>
<text x="294.7" y="86.1">BTN3</text>
<text x="37.5" y="91.1">USB_C</text>
<text x="283.1" y="101.3">R9</text>
<text x="357.5" y="98.8">ILI9341_SPI</text>
<text x="201.8" y="103.8">U1</text>
<text x="303.4" y="103.8">D1</text>
<text x="49.4" y="111.5">U2</text>
<text x="72.3" y="111.5">C1</text>
<text x="79.9" y="111.5">C2</text>
<text x="87.5" y="111.5">C3</text>
<text x="282.5" y="114">330</text>
<text x="302.9" y="111.5">Red</text>
<text x="45.9" y="115.3">VIN</text>
<text x="45.9" y="117.8">EN</text>
<text x="50.7" y="115.3">VOUT</text>
<text x="201.6" y="116.8" transform="rotate(-90 201.6 116.8)">IOVDD</text>
<text x="206.7" y="120" transform="rotate(-90 206.7 120)">VREG_VIN</text>
<text x="209.2" y="119.2" transform="rotate(-90 209.2 119.2)">VREG_LX</text>
<text x="211.8" y="119.3" transform="rotate(-90 211.8 119.3)">VREG_FB</text>
<text x="216.9" y="116.1" transform="rotate(-90 216.9 116.1)">DVDD</text>
<text x="218.4" y="115.3">GPIO0</text>
<text x="218.4" y="117.8">GPIO1</text>
<text x="282.5" y="116.5">R10</text>
<text x="303.4" y="119.1">D2</text>
<text x="51.8" y="121.7" transform="rotate(-90 51.8 121.7)">GND</text>
<text x="72.4" y="124.2">1u</text>
<text x="80" y="124.2">1u</text>
<text x="87" y="124.2">10u</text>
<text x="186.4" y="121.7" transform="rotate(-90 186.4 121.7)">VREG_AVDD</text>
<text x="191.5" y="124.2" transform="rotate(-90 191.5 124.2)">USB_OTP_VDD</text>
<text x="194" y="120.5" transform="rotate(-90 194 120.5)">ADC_AVDD</text>
<text x="199.1" y="122.2" transform="rotate(-90 199.1 122.2)">QSPI_IOVDD</text>
<text x="218.4" y="120.3">GPIO2</text>
<text x="218.4" y="122.9">GPIO3</text>
<text x="218.4" y="125.4">GPIO4</text>
<text x="44.1" y="129.2">AP2112K-3.3</text>
<text x="182.1" y="130.5">RUN</text>
<text x="218.4" y="128">GPIO5</text>
<text x="218.4" y="130.5">GPIO6</text>
<text x="282.5" y="131.8">R11</text>
<text x="282.5" y="129.2">330</text>
<text x="302" y="126.7">Green</text>
<text x="145.3" y="136.9">C19</text>
<text x="218.4" y="133">GPIO7</text>
<text x="218.4" y="135.6">GPIO8</text>
<text x="303.4" y="134.3">D3</text>
<text x="182.1" y="138.1">USB_DM</text>
<text x="182.1" y="140.7">USB_DP</text>
<text x="217.2" y="140.7">GPIO10</text>
<text x="217.2" y="143.2">GPIO11</text>
<text x="218.4" y="138.1">GPIO9</text>
<text x="302.6" y="141.9">Blue</text>
<text x="128.1" y="149.6">U3</text>
<text x="144.8" y="149.6">100n</text>
<text x="182.1" y="148.3">QSPI_SS</text>
<text x="217.2" y="145.7">GPIO12</text>
<text x="217.2" y="148.3">GPIO13</text>
<text x="282.5" y="144.5">330</text>
<text x="59.6" y="154.6">R7</text>
<text x="182.1" y="150.8">QSPI_SCLK</text>
<text x="182.1" y="153.4">QSPI_SD0</text>
<text x="182.1" y="155.9">QSPI_SD1</text>
<text x="217.2" y="150.8">GPIO14</text>
<text x="217.2" y="153.4">GPIO15</text>
<text x="217.2" y="155.9">GPIO16</text>
<text x="122.4" y="158.4">CS</text>
<text x="122.4" y="161">CLK</text>
<text x="130.5" y="159.3" transform="rotate(-90 130.5 159.3)">VCC</text>
<text x="182.1" y="161">QSPI_SD3</text>
<text x="182.1" y="158.4">QSPI_SD2</text>
<text x="217.2" y="158.4">GPIO17</text>
<text x="217.2" y="161">GPIO18</text>
<text x="362" y="157.2">J2</text>
<text x="59.7" y="167.3">1k</text>
<text x="122.4" y="166.1">DO/IO</text>
<text x="122.4" y="163.5">DI/IO</text>
<text x="217.2" y="163.5">GPIO19</text>
<text x="217.2" y="166.1">GPIO20</text>
<text x="122.4" y="168.6">WP/IO</text>
<text x="122.4" y="171.1">HOLD/RESET/IO</text>
<text x="182.1" y="168.6">XIN</text>
<text x="217.2" y="168.6">GPIO21</text>
<text x="217.2" y="171.1">GPIO22</text>
<text x="217.2" y="173.7">GPIO23</text>
<text x="58.9" y="175">SW4</text>
<text x="130.5" y="174.8" transform="rotate(-90 130.5 174.8)">GND</text>
<text x="182.1" y="178.8">XOUT</text>
<text x="217.2" y="176.2">GPIO24</text>
<text x="217.2" y="178.8">GPIO25</text>
<text x="56.7" y="182.6">BOOTSEL</text>
<text x="123.4" y="182.6">W25Q128JVS</text>
<text x="211" y="183.8">GPIO26/ADC0</text>
<text x="59.6" y="190.2">R8</text>
<text x="182.1" y="186.4">SWCLK</text>
<text x="182.1" y="188.9">SWDIO</text>
<text x="211" y="186.4">GPIO27/ADC1</text>
<text x="211" y="188.9">GPIO28/ADC2</text>
<text x="211" y="191.5">GPIO29/ADC3</text>
<text x="201.6" y="193.8" transform="rotate(-90 201.6 193.8)">VREG_PGND</text>
<text x="204.2" y="193.8" transform="rotate(-90 204.2 193.8)">GND</text>
<text x="59.1" y="202.9">10k</text>
<text x="198.8" y="202.9">RP2350A</text>
<text x="148.5" y="208">R6</text>
<text x="58.9" y="210.5">SW5</text>
<text x="128.3" y="210.5">Y1</text>
<text x="362.1" y="213.1">IO</text>
<text x="58" y="218.1">RESET</text>
<text x="126.3" y="220.7">12MHz</text>
<text x="148.6" y="220.7">1k</text>
<text x="114.9" y="225.8">C20</text>
<text x="140.3" y="225.8">C21</text>
<text x="114.9" y="238.5">15p</text>
<text x="140.3" y="238.5">15p</text>
<text x="252.6" y="238.5">H1</text>
<text x="267.8" y="238.5">H2</text>
<text x="283.1" y="238.5">H3</text>
<text x="298.3" y="238.5">H4</text>
<text x="247.5" y="246.1">MountingHole</text>
<text x="262.7" y="246.1">MountingHole</text>
<text x="278" y="246.1">MountingHole</text>
<text x="293.2" y="246.1">MountingHole</text>
</g>
<g font-size="1.3" fill="#0f0f0f">
<text x="208.2" y="40.7" transform="rotate(-90 208.2 40.7)">VREG_AVDD</text>
<text x="215.8" y="40.7" transform="rotate(-90 215.8 40.7)">VREG_LX</text>
<text x="78.6" y="45.7" transform="rotate(-90 78.6 45.7)">CC1</text>
<text x="86.2" y="45.7" transform="rotate(-90 86.2 45.7)">CC2</text>
<text x="93.9" y="45.7" transform="rotate(-90 93.9 45.7)">USB_CONN_DP</text>
<text x="101.5" y="45.7" transform="rotate(-90 101.5 45.7)">USB_CONN_DM</text>
<text x="58.4" y="53.2">CC1</text>
<text x="282.4" y="50.7">GPIO10</text>
<text x="58.4" y="55.8">CC2</text>
<text x="58.4" y="65.9">USB_CONN_DP</text>
<text x="58.4" y="63.4">USB_CONN_DM</text>
<text x="58.4" y="60.8">USB_CONN_DM</text>
<text x="93.9" y="63.4" transform="rotate(-90 93.9 63.4)">USB_DP</text>
<text x="101.5" y="63.6" transform="rotate(-90 101.5 63.6)">USB_DM</text>
<text x="200.5" y="61.5" transform="rotate(-90 200.5 61.5)">VREG_AVDD</text>
<text x="282.4" y="65.9">GPIO11</text>
<text x="348.5" y="65.9">GPIO17</text>
<text x="58.4" y="68.5">USB_CONN_DP</text>
<text x="348.5" y="68.5">GPIO21</text>
<text x="348.5" y="71">GPIO20</text>
<text x="348.5" y="73.5">GPIO19</text>
<text x="348.5" y="76.1">GPIO18</text>
<text x="282.4" y="81.2">GPIO12</text>
<text x="348.5" y="78.6">GPIO22</text>
<text x="348.5" y="81.2">GPIO16</text>
<text x="348.5" y="83.7">GPIO18</text>
<text x="348.5" y="86.2">GPIO15</text>
<text x="348.5" y="88.8">GPIO19</text>
<text x="348.5" y="91.3">GPIO16</text>
<text x="348.5" y="93.9">GPIO14</text>
<text x="185.3" y="99.1" transform="rotate(-90 185.3 99.1)">VREG_AVDD</text>
<text x="284.4" y="101.6" transform="rotate(-90 284.4 101.6)">GPIO6</text>
<text x="208.2" y="104.2" transform="rotate(-90 208.2 104.2)">VREG_LX</text>
<text x="309.9" y="106.6">LED_R</text>
<text x="231.1" y="119.3">GPIO2</text>
<text x="231.1" y="116.7">GPIO1</text>
<text x="231.1" y="114.2">GPIO0</text>
<text x="284.4" y="117.7" transform="rotate(-90 284.4 117.7)">LED_R</text>
<text x="284.4" y="116.9" transform="rotate(-90 284.4 116.9)">GPIO7</text>
<text x="231.1" y="124.3">GPIO4</text>
<text x="231.1" y="121.8">GPIO3</text>
<text x="309.9" y="121.8">LED_G</text>
<text x="171.1" y="129.4">RUN</text>
<text x="231.1" y="132">GPIO7</text>
<text x="231.1" y="129.4">GPIO6</text>
<text x="231.1" y="126.9">GPIO5</text>
<text x="167.5" y="137">USB_DM</text>
<text x="231.1" y="137">GPIO9</text>
<text x="231.1" y="134.5">GPIO8</text>
<text x="284.4" y="132.9" transform="rotate(-90 284.4 132.9)">LED_G</text>
<text x="284.4" y="132.1" transform="rotate(-90 284.4 132.1)">GPIO8</text>
<text x="309.9" y="137">LED_B</text>
<text x="167.7" y="139.6">USB_DP</text>
<text x="231.1" y="142.1">GPIO11</text>
<text x="231.1" y="139.6">GPIO10</text>
<text x="164.9" y="149.7">QSPI_SCLK</text>
<text x="167.2" y="147.2">QSPI_SS</text>
<text x="231.1" y="144.7">GPIO12</text>
<text x="231.1" y="149.7">GPIO14</text>
<text x="231.1" y="147.2">GPIO13</text>
<text x="284.4" y="148.2" transform="rotate(-90 284.4 148.2)">LED_B</text>
<text x="60.8" y="155" transform="rotate(-90 60.8 155)">QSPI_SS</text>
<text x="166" y="154.8">QSPI_SD1</text>
<text x="166" y="152.3">QSPI_SD0</text>
<text x="231.1" y="154.8">GPIO16</text>
<text x="231.1" y="152.3">GPIO15</text>
<text x="106.5" y="159.9">QSPI_SCLK</text>
<text x="108.8" y="157.4">QSPI_SS</text>
<text x="166" y="159.9">QSPI_SD3</text>
<text x="166" y="157.4">QSPI_SD2</text>
<text x="231.1" y="159.9">GPIO18</text>
<text x="231.1" y="157.4">GPIO17</text>
<text x="107.5" y="167.5">QSPI_SD2</text>
<text x="107.5" y="165">QSPI_SD1</text>
<text x="107.5" y="162.4">QSPI_SD0</text>
<text x="171.9" y="167.5">XIN</text>
<text x="231.1" y="167.5">GPIO21</text>
<text x="231.1" y="165">GPIO20</text>
<text x="231.1" y="162.4">GPIO19</text>
<text x="349.7" y="165">GPIO0</text>
<text x="349.7" y="167.5">GPIO2</text>
<text x="373.4" y="165">GPIO1</text>
<text x="373.4" y="167.5">GPIO3</text>
<text x="60.8" y="173.9" transform="rotate(-90 60.8 173.9)">BOOT_SW</text>
<text x="107.5" y="170.1">QSPI_SD3</text>
<text x="231.1" y="172.6">GPIO23</text>
<text x="231.1" y="170.1">GPIO22</text>
<text x="349.7" y="172.6">GPIO6</text>
<text x="349.7" y="170.1">GPIO4</text>
<text x="373.4" y="170.1">GPIO5</text>
<text x="373.4" y="172.6">GPIO7</text>
<text x="44.6" y="177.7">BOOT_SW</text>
<text x="170.2" y="177.7">XOUT</text>
<text x="231.1" y="177.7">GPIO25</text>
<text x="231.1" y="175.1">GPIO24</text>
<text x="348.5" y="177.7">GPIO10</text>
<text x="349.7" y="175.1">GPIO8</text>
<text x="373.4" y="175.1">GPIO9</text>
<text x="373.4" y="177.7">GPIO11</text>
<text x="168.8" y="185.3">SWCLK</text>
<text x="231.1" y="185.3">GPIO27</text>
<text x="231.1" y="182.8">GPIO26</text>
<text x="348.5" y="180.2">GPIO12</text>
<text x="348.5" y="182.8">GPIO14</text>
<text x="348.5" y="185.3">GPIO16</text>
<text x="373.4" y="180.2">GPIO13</text>
<text x="373.4" y="182.8">GPIO15</text>
<text x="373.4" y="185.3">GPIO17</text>
<text x="169.2" y="187.8">SWDIO</text>
<text x="231.1" y="190.4">GPIO29</text>
<text x="231.1" y="187.8">GPIO28</text>
<text x="348.5" y="187.8">GPIO18</text>
<text x="348.5" y="190.4">GPIO20</text>
<text x="373.4" y="187.8">GPIO19</text>
<text x="373.4" y="190.4">GPIO21</text>
<text x="348.5" y="192.9">GPIO22</text>
<text x="348.5" y="195.5">GPIO24</text>
<text x="348.5" y="198">GPIO26</text>
<text x="373.4" y="192.9">GPIO23</text>
<text x="373.4" y="195.5">GPIO25</text>
<text x="373.4" y="198">GPIO27</text>
<text x="348.5" y="200.5">GPIO28</text>
<text x="349.1" y="203.1">SWCLK</text>
<text x="373.4" y="200.5">GPIO29</text>
<text x="373.4" y="203.1">SWDIO</text>
<text x="60.8" y="204.8" transform="rotate(-90 60.8 204.8)">RUN</text>
<text x="149.7" y="208.3" transform="rotate(-90 149.7 208.3)">XOUT</text>
<text x="351.4" y="205.6">RUN</text>
<text x="49.2" y="213.2">RUN</text>
<text x="121.1" y="213.2">XIN</text>
<text x="134.6" y="213.2">XTAL_OUT</text>
<text x="116.7" y="226.1" transform="rotate(-90 116.7 226.1)">XIN</text>
<text x="142.1" y="226.1" transform="rotate(-90 142.1 226.1)">XTAL_OUT</text>
<text x="149.7" y="227.6" transform="rotate(-90 149.7 227.6)">XTAL_OUT</text>
<text x="76.1" y="269.8" transform="rotate(-90 76.1 269.8)">VREG_AVDD</text>
</g>
<g font-size="1.3" fill="#a90000">
<text x="52.1" y="48.1">A4</text>
<text x="52.1" y="53.2">A5</text>
<text x="52" y="55.7">B5</text>
<text x="52" y="63.4">B7</text>
<text x="52.1" y="65.9">A6</text>
<text x="52.1" y="60.8">A7</text>
<text x="359.3" y="60.8">1</text>
<text x="359.3" y="63.4">2</text>
<text x="359.3" y="65.9">3</text>
<text x="52" y="68.4">B6</text>
<text x="359.3" y="68.4">4</text>
<text x="359.3" y="71">5</text>
<text x="52.1" y="76.1">A8</text>
<text x="359.3" y="73.5">6</text>
<text x="359.3" y="76.1">7</text>
<text x="52" y="78.6">B8</text>
<text x="358.7" y="83.7">10</text>
<text x="359.3" y="78.6">8</text>
<text x="359.3" y="81.1">9</text>
<text x="32.9" y="85.2" transform="rotate(-90 32.9 85.2)">SH</text>
<text x="40.5" y="85.1" transform="rotate(-90 40.5 85.1)">A1</text>
<text x="358.7" y="86.2">11</text>
<text x="358.7" y="88.8">12</text>
<text x="358.7" y="91.3">13</text>
<text x="358.7" y="93.8">14</text>
<text x="185.3" y="109.9" transform="rotate(-90 185.3 109.9)">46</text>
<text x="190.4" y="109.9" transform="rotate(-90 190.4 109.9)">53</text>
<text x="192.9" y="109.9" transform="rotate(-90 192.9 109.9)">44</text>
<text x="198" y="109.9" transform="rotate(-90 198 109.9)">54</text>
<text x="200.5" y="109.3" transform="rotate(-90 200.5 109.3)">1</text>
<text x="205.6" y="109.9" transform="rotate(-90 205.6 109.9)">49</text>
<text x="208.1" y="109.9" transform="rotate(-90 208.1 109.9)">48</text>
<text x="210.7" y="109.9" transform="rotate(-90 210.7 109.9)">50</text>
<text x="215.8" y="109.3" transform="rotate(-90 215.8 109.3)">6</text>
<text x="43.7" y="114.2">1</text>
<text x="43.7" y="116.7">3</text>
<text x="56.4" y="114.2">5</text>
<text x="226" y="114.2">2</text>
<text x="226" y="116.7">3</text>
<text x="226" y="119.2">4</text>
<text x="50.7" y="123.9" transform="rotate(-90 50.7 123.9)">2</text>
<text x="226" y="121.8">5</text>
<text x="226" y="124.3">7</text>
<text x="178.4" y="129.4">26</text>
<text x="225.4" y="131.9">10</text>
<text x="226" y="126.9">8</text>
<text x="226" y="129.4">9</text>
<text x="178.4" y="137">51</text>
<text x="225.4" y="134.5">12</text>
<text x="225.4" y="137">13</text>
<text x="178.4" y="139.6">52</text>
<text x="225.4" y="139.6">14</text>
<text x="225.4" y="142.1">15</text>
<text x="178.4" y="149.7">56</text>
<text x="178.4" y="147.2">60</text>
<text x="225.4" y="144.6">16</text>
<text x="225.4" y="147.2">17</text>
<text x="225.4" y="149.7">18</text>
<text x="129.4" y="154.4" transform="rotate(-90 129.4 154.4)">8</text>
<text x="178.4" y="152.3">57</text>
<text x="178.4" y="154.8">59</text>
<text x="225.4" y="152.3">19</text>
<text x="225.4" y="154.8">27</text>
<text x="119.9" y="157.3">1</text>
<text x="119.9" y="159.9">6</text>
<text x="178.4" y="159.9">55</text>
<text x="178.4" y="157.3">58</text>
<text x="225.4" y="157.3">28</text>
<text x="225.4" y="159.9">29</text>
<text x="359.3" y="159.9">1</text>
<text x="368.2" y="159.9">2</text>
<text x="119.9" y="165">2</text>
<text x="119.9" y="167.5">3</text>
<text x="119.9" y="162.4">5</text>
<text x="178.4" y="167.5">21</text>
<text x="225.4" y="162.4">31</text>
<text x="225.4" y="165">32</text>
<text x="225.4" y="167.5">33</text>
<text x="359.3" y="162.4">3</text>
<text x="359.3" y="165">5</text>
<text x="359.3" y="167.5">7</text>
<text x="368.2" y="162.4">4</text>
<text x="368.2" y="165">6</text>
<text x="368.2" y="167.5">8</text>
<text x="119.9" y="170">7</text>
<text x="225.4" y="170">34</text>
<text x="225.4" y="172.6">35</text>
<text x="358.7" y="172.6">11</text>
<text x="359.3" y="170">9</text>
<text x="367.6" y="170">10</text>
<text x="367.6" y="172.6">12</text>
<text x="129.4" y="177.3" transform="rotate(-90 129.4 177.3)">4</text>
<text x="178.4" y="177.7">22</text>
<text x="225.4" y="175.1">36</text>
<text x="225.4" y="177.7">37</text>
<text x="358.7" y="175.1">13</text>
<text x="358.7" y="177.7">15</text>
<text x="367.6" y="175.1">14</text>
<text x="367.6" y="177.7">16</text>
<text x="178.4" y="185.3">24</text>
<text x="225.4" y="182.7">40</text>
<text x="225.4" y="185.3">41</text>
<text x="358.7" y="180.2">17</text>
<text x="358.7" y="182.7">19</text>
<text x="358.7" y="185.3">21</text>
<text x="367.6" y="180.2">18</text>
<text x="367.6" y="182.7">20</text>
<text x="367.6" y="185.3">22</text>
<text x="178.4" y="187.8">25</text>
<text x="225.4" y="187.8">42</text>
<text x="225.4" y="190.4">43</text>
<text x="358.7" y="187.8">23</text>
<text x="358.7" y="190.4">25</text>
<text x="367.6" y="187.8">24</text>
<text x="367.6" y="190.4">26</text>
<text x="200.5" y="197.6" transform="rotate(-90 200.5 197.6)">47</text>
<text x="203.1" y="197.6" transform="rotate(-90 203.1 197.6)">61</text>
<text x="358.7" y="192.9">27</text>
<text x="358.7" y="195.4">29</text>
<text x="358.7" y="198">31</text>
<text x="367.6" y="192.9">28</text>
<text x="367.6" y="195.4">30</text>
<text x="367.6" y="198">32</text>
<text x="358.7" y="200.5">33</text>
<text x="358.7" y="203.1">35</text>
<text x="367.6" y="200.5">34</text>
<text x="367.6" y="203.1">36</text>
<text x="358.7" y="205.6">37</text>
<text x="358.7" y="208.1">39</text>
<text x="367.6" y="205.6">38</text>
<text x="367.6" y="208.1">40</text>
</g>
<g font-size="1" fill="#006464">
<text x="127.6" y="163.6">0</text>
<text x="128.3" y="166.1">1</text>
<text x="128.4" y="168.7">2</text>
<text x="137.7" y="171.2">3</text>
</g>
<g font-size=".8" fill="#a90000">
<text x="127.2" y="213.1">1</text>
<text x="131" y="213.1">3</text>
<text x="129.3" y="216" transform="rotate(-90 129.3 216)">2</text>
</g>
</svg>
